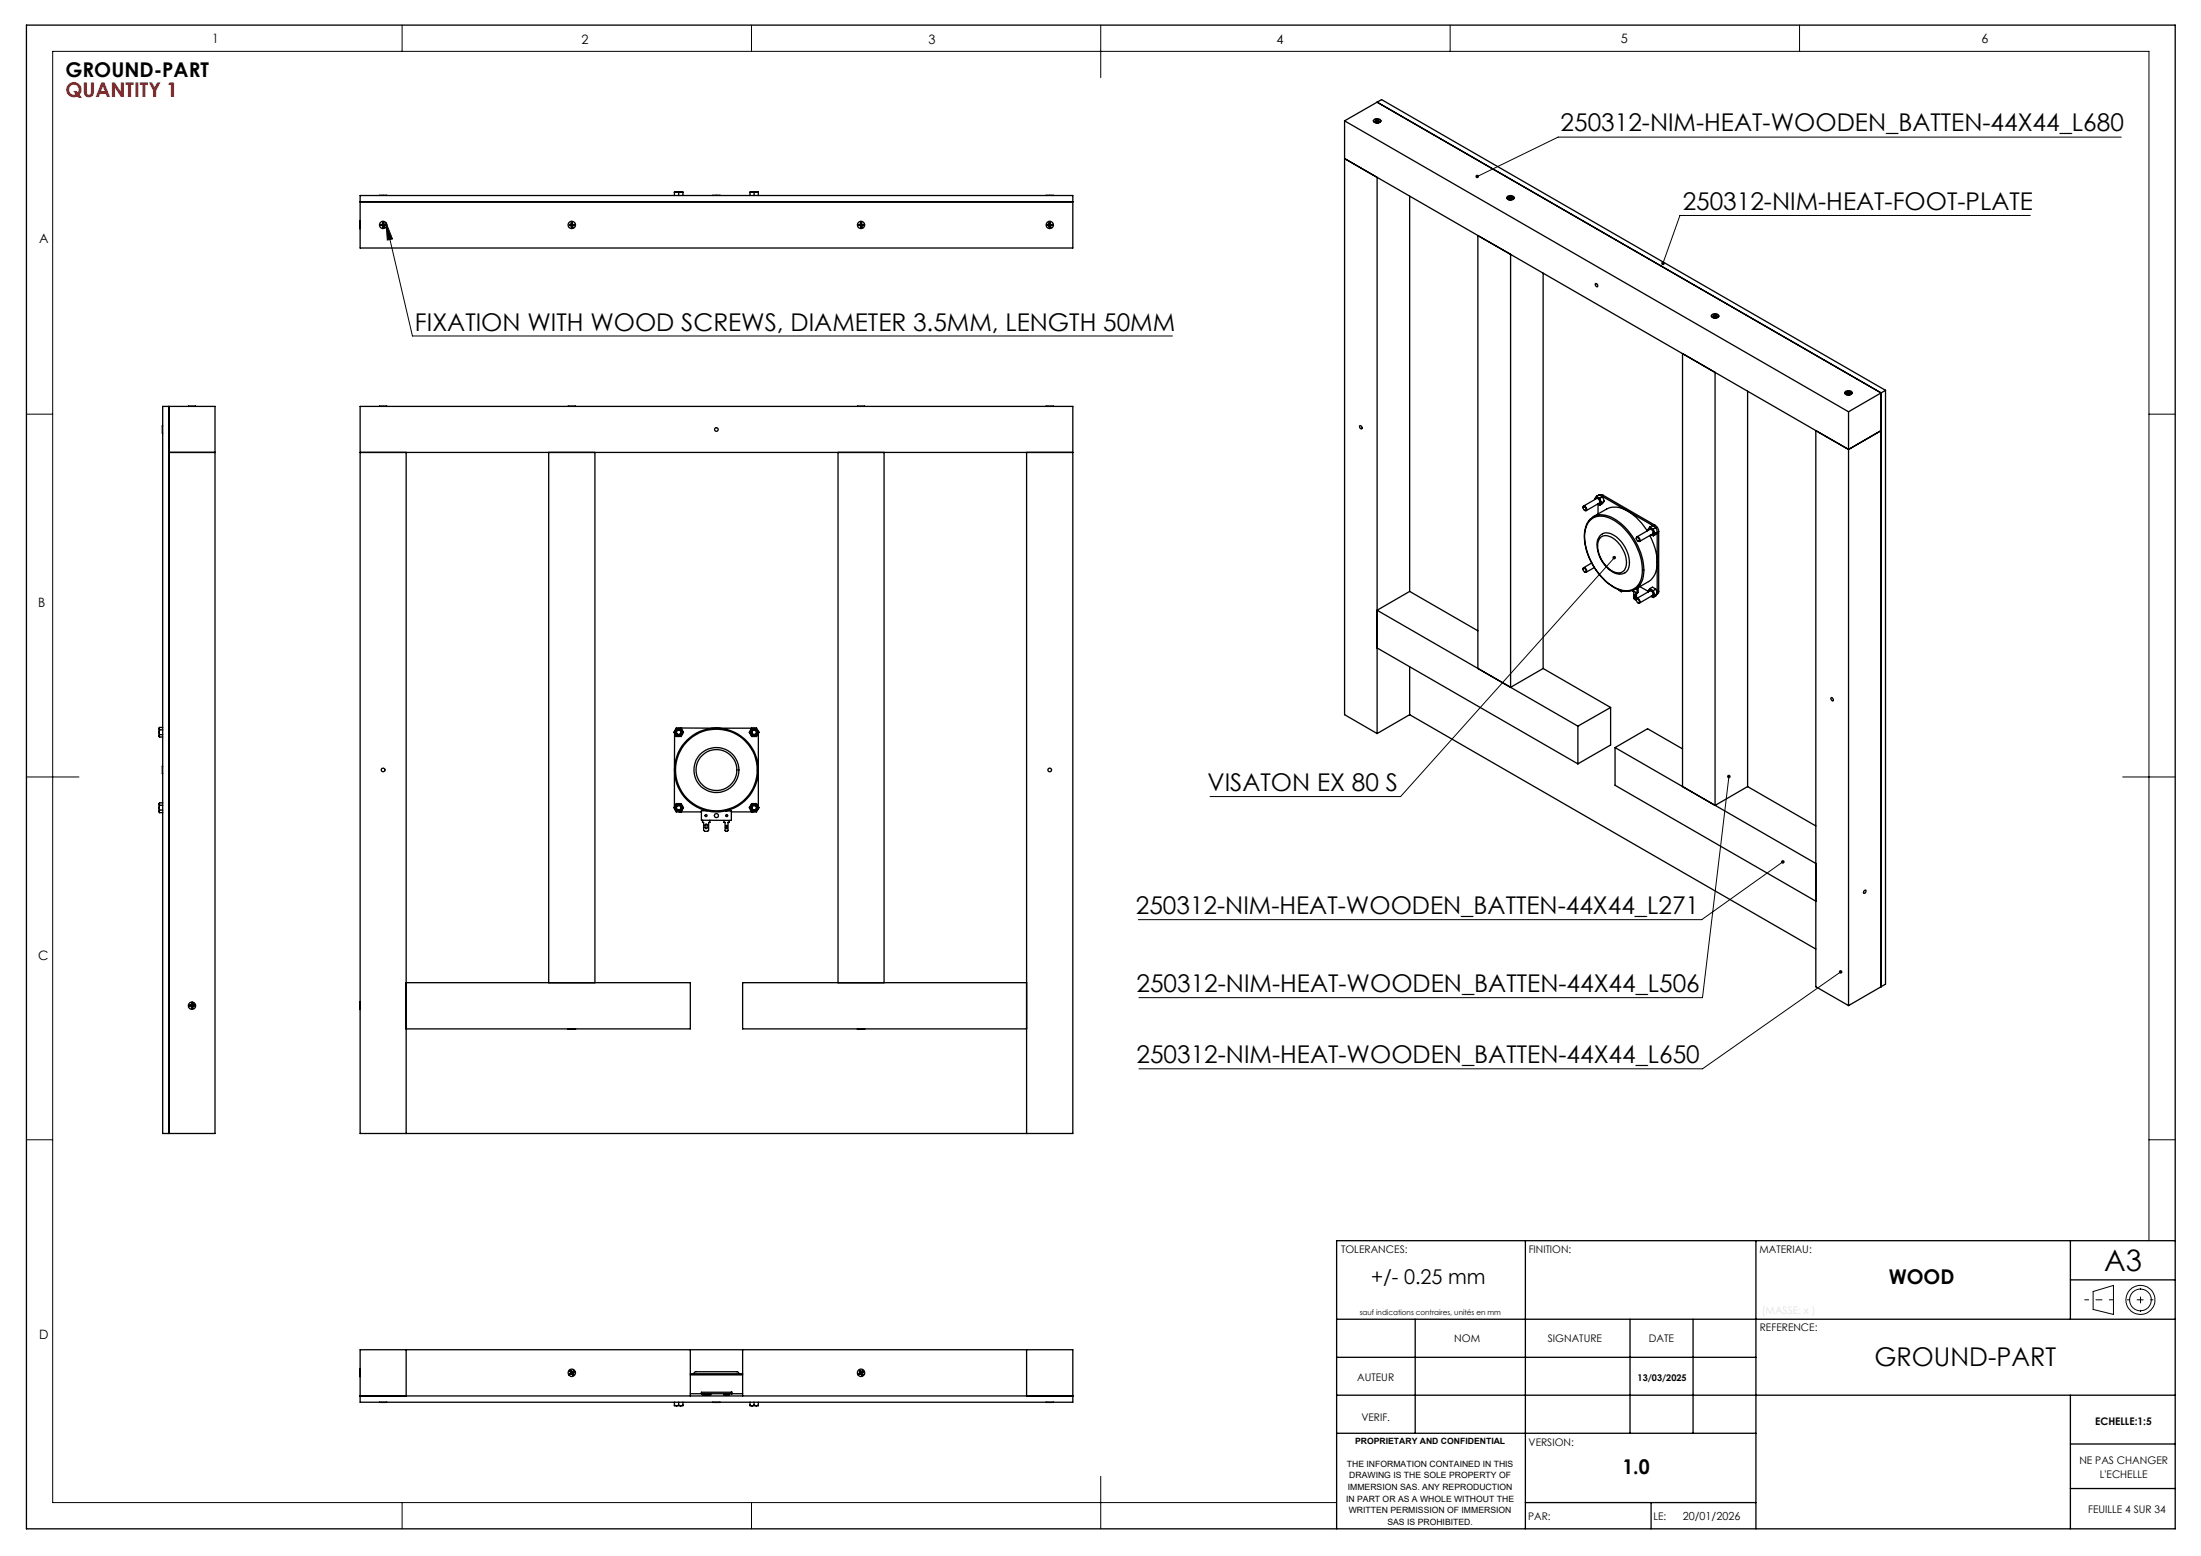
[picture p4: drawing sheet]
<svg xmlns="http://www.w3.org/2000/svg" width="420mm" height="297mm" viewBox="0 0 420 297" stroke-linecap="round" stroke-linejoin="round" font-family="sans-serif">
<g fill="none" stroke="#000" stroke-width=".25">
<path d="M5 4.8h410.1v287h-410.1zM262.8 19.5l-6.2 3.6M262.8 19.5l96.2 55.5M262.8 19.5l.8-.5 96.2 55.5M68.7 37.3h136v10h-136zM68.7 38.5h136M72.4 37.3h1.4M72.4 37.3h.1M73.8 37.3h.1M128.7 36.7v.6M129.1 36.7h-.4M129.1 36.7h.4"/>
<path d="M129.1 36.7h.8M129.5 36.7v.6M129.9 36.7h-.4M129.9 36.7h.4M130.3 36.7v.6M136 37.3h1.4M136 37.3h.1M137.4 37.3h.1M143.1 36.7v.6M143.5 36.7h.4M143.5 36.7h.8M143.5 36.7h-.4"/>
<path d="M143.9 36.7v.6M144.3 36.7h-.4M144.3 36.7h.4M144.7 36.7v.6M199.6 37.3h1.4M199.6 37.3h.1M201 37.3h.1M256.6 30.3l96.1 55.5 6.3-3.6M256.6 23.1v113.3l6.2 3.6M256.6 23.1l96.1 55.5M262.1 23a.71 .71 0 0 0 1.2 .4M262.1 22.9a.83 .83 0 0 1 1.4 .2 .86 .86 0 0 1-1.4 0z"/>
<path d="M262.5 23.2h.1M262.5 22.8l-.1 .1 .2 .2M262.5 22.8l.2 .1M262.5 22.8v.1M262.6 23.1l-.2 .1h.7l-.1-.1M262.6 22.9l-.1 .1M262.6 23.1v.1M262.6 23l.1 .2M262.7 22.9h.2M262.7 22.9v.3M262.8 33.9v106.1M262.9 22.9v.3v-.2"/>
<path d="M263 22.9l.1 .1M263 23.1v.1M263 22.8l.1 .1-.1 .2M263 22.8l-.1 .1M263 22.8v.1M263.1 23.2h-.1M263.5 23l-.2 .4M269 37.5v75.4M287.5 37.7a.77 .77 0 0 0 .7 .5 .77 .77 0 0 0 .7-.5M287.7 37.5a.8 .8 0 0 1 1.2 .3 .82 .82 0 0 1-1.4-.1zM287.9 37.9h.1M288 37.5l-.1 .1 .2 .2"/>
<path d="M288 37.9h.1M288 37.5l.2 .1M288 37.5v.1M288 37.6h.1M288.1 37.8l-.2 .1h.7l-.2-.1M288.1 37.7v.2v-.1M288.2 37.6h.1M288.2 37.6l-.1 .2M288.3 37.6v.2M288.4 37.7v.2v-.1M288.4 37.6h.1M288.5 37.5l.1 .1-.2 .2"/>
<path d="M288.5 37.5l-.2 .1M288.5 37.5v.1M288.5 37.9h.1M68.7 42.2v1.4M72.7 42.9h.1M72.7 42.9v.1h.3M72.7 42.9h.3M72.8 42.9v.1h.2M72.8 42.9h.2M73 43v.1M73 43l.1 .3M73 42.9h.1"/>
<path d="M73 43h.1M73 43.4h.1M73 42.8v.1M73 42.6h.2M73 43.1h.2M73 42.8v-.3h.2v.3M73 43.4h.2M73 42.8h.2M73 43.1v.3M73 43.3h.2M73.1 42.6l-.1 .3M73.1 42.6v.2l.2 .1"/>
<path d="M73.2 43.4h.1M73.2 42.8l.1 .1M73.2 43.1v.3M73.3 43l-.1 .1M73.3 43h-.2v.3M73.3 42.9h.2M73.3 42.9h.1M73.3 43h.1M73.4 42.9v.1h-.1M73.5 42.9h.1M73.5 42.9v.1h-.2M108.7 42.9h.1"/>
<path d="M108.7 42.9v.1h.2M108.7 42.9h.2M108.8 42.9v.1h.1M108.8 42.9h.1M108.9 43l.1 .1M108.9 43l.2 .1M108.9 42.9h.1M108.9 43h.1M109 43.4h.1M109 42.8l-.1 .1M109 42.6h.2M109 43.1h.1"/>
<path d="M109 42.8v-.3h.2v.3M109 43.4h.2M109 42.8h.1M109 43.1v.3M109 43.3h.2M109.1 42.8l-.2 .1M109.1 42.6v.2M109.1 43.1v.2M109.1 42.8l.2 .1M109.1 43.1h.1M109.1 42.8h.1M109.2 43.4h.1"/>
<path d="M109.2 42.8l.1 .1M109.2 43.1v.3M109.3 43l-.1 .1M109.3 43l-.2 .1M109.3 42.9h.2M109.3 42.9h.1M109.3 43h.1M109.5 42.9v.1h-.2M109.5 42.9h.1M163.9 42.9h.1M163.9 42.9v.1h.2M163.9 42.9h.2"/>
<path d="M164 42.9v.1h.1M164 42.9h.1M164.1 43l.1 .1M164.1 43h.2v.3M164.1 42.9h.1M164.1 43h.1M164.2 42.8l-.1 .1M164.2 43.4h.1M164.2 42.6h.2M164.2 43.1h.2M164.2 42.8v-.3h.2v.3M164.2 43.1v.3"/>
<path d="M164.2 43.4h.2M164.2 42.8h.2M164.2 43.3h.2M164.3 42.6v.2l-.2 .1M164.3 42.6l.2 .3M164.4 43.4h.1M164.4 42.8l.1 .1M164.4 43.1v.3M164.5 43l-.1 .1M164.5 43l-.2 .3M164.5 43h.2M164.5 42.9h.2v.1"/>
<path d="M164.5 42.9h.1M164.5 43h.1M164.6 42.9v.1h-.1M164.7 43h.1M199.9 42.9h.1M199.9 42.9v.1h.2M199.9 42.9h.2M200 42.9v.1h.1M200 42.9h.1M200.1 43l.1 .1M200.1 43l.2 .1M200.1 42.9h.1"/>
<path d="M200.1 43h.1M200.2 43.4h.1M200.2 42.8l-.1 .1M200.2 42.6h.2M200.2 43.1h.1M200.2 42.8v-.3h.2v.3M200.2 43.4h.2M200.2 42.8h.1M200.2 43.1v.3M200.2 43.3h.2M200.3 42.8l-.2 .1M200.3 42.6v.2"/>
<path d="M200.3 43.1v.2M200.3 42.8l.2 .1M200.3 43.1h.1M200.3 42.8h.1M200.3 43.1l.1 .3M200.4 43.4h.1M200.4 42.8l.1 .1M200.5 43l-.1 .1M200.5 43l-.2 .1M200.5 42.9h.2M200.5 42.9h.1M200.5 43h.1"/>
<path d="M200.7 42.9v.1h-.2M200.7 42.9h.1M294.5 52.1v75.5M304.5 54.1a.36 .36 0 0 1 .3 .2 .36 .36 0 0 1-.1 .4l-.3-.3zM31 77.6h10v138.8h-10zM32.2 77.6v138.8M35.9 77.6h1.4M68.7 77.6h136v138.8h-136zM72.4 77.6h1.4M108.4 77.6h1.4M163.6 77.6h1.4M199.6 77.6h1.4"/>
<path d="M321.1 67.5l6.2 3.6v82.6l-6.2-3.6zM326.6 60.3l.3 .4 .9-.1M326.6 60.3h.1M326.6 60.1a.83 .83 0 0 1 1.4 .2 .75 .75 0 0 1-.8 .4 .75 .75 0 0 1-.6-.6zM327 60.4v.1M327 60.5l.2-.1 .3 .1M327 60.1l.2 .1M327 60.1h-.1l.2 .2M327 60.1h.1M327 60.5h.1M327.1 60.3h.1M327.1 60.1l-.1 .1"/>
<path d="M327.1 60.3l-.2 .1 .1 .1M327.1 60.3v.1M327.1 60.3l.1 .1M327.2 60.2h.1M327.2 60.2v.2M327.3 60.2l.1 .2M327.4 60.3v.1M327.4 60.1l.2 .1M327.4 60.3l.2 .1-.1 .1M327.5 60.1h.1l-.2 .2M327.5 60.1l-.2 .1M327.5 60.1h.1"/>
<path d="M327.6 60.4l-.1 .1M328 60.3l-.2 .3M328 60.3h.1M333.5 74.7v75.4M352 75a.75 .75 0 0 0 .7 .4 .75 .75 0 0 0 .7-.4M352.1 74.7a.78 .78 0 0 1 1.3 .3 .87 .87 0 0 1-1.4 0zM352.4 75.1l.1 .1M352.5 75.2l.2-.1 .3 .1M352.5 74.8l.2 .1M352.5 74.8h-.1l.2 .1M352.5 74.8h.1M352.5 74.8v.1"/>
<path d="M352.6 74.9v.1M352.6 75v.1M352.6 75l-.2 .1 .1 .1M352.7 74.9h.1M352.7 74.9l-.1 .2M352.7 78.6v113.3M352.8 74.9v.2l.1-.1M352.9 74.8l.1 .1M352.9 75l.2 .1-.1 .1M352.9 75v.1M353 74.8h.1l-.2 .2M353 74.8l-.2 .1"/>
<path d="M353 74.8h.1M353 75.1v.1M359 75l-6.3 3.6M359 75v113.3M359.8 74.5v113.4l-.8 .4M359.8 74.5l-.8 .5M31 81.3v1.4M32.2 86.4h8.8M68.7 86.4h136M77.5 86.4v130M104.7 86.4v101.2M113.5 86.4v101.2"/>
<path d="M159.9 86.4v101.2M168.7 86.4v101.2M195.9 86.4v130M259.4 81.3a.29 .29 0 0 1 .5 .1 .29 .29 0 0 1-.2 .4zM302.1 96.9v-.2a.47 .47 0 0 1 .6 .2 .47 .47 0 0 1-.2 .6l-.1-.1M302.2 96.7a.4 .4 0 0 1 .4 .3 .4 .4 0 0 1-.1 .4l-.4-.4zM302.2 96.6l2.5-1.5a.6 .6 0 0 1 .5 .9l-2.5 1.5M303.2 99.5a3.3 3.3 0 0 1 4.4-.4 11.6 11.6 0 0 1 5.7 10.9 3.1 3.1 0 0 1-4.6 2.4 11.7 11.7 0 0 1-6.2-11.1l.3-1zM304 98.6l2.6-1.4a4.6 4.6 0 0 1 5.1 1.1l1.6 1.6 1 1.4M304.4 95.3l.1-.3a.82 .82 0 0 1 .9 1.1 .3 .3 0 0 1-.2 .2 .3 .3 0 0 1-.3-.1M304.7 94.7l-.4 .5 .1 .2M304.7 94.7l.6 .4"/>
<path d="M304.7 94.7l.4-.3 .7 .4M304.9 96.2l.4 .2M304.9 96.2v1.9M305.3 95.1l.3 .9M305.3 94.5l.2-.1 .4 .1M305.5 94.6l.1 .1M305.6 96l-.3 .4M305.6 94.7l9.9 5.7M305.8 94.8l.3 .9M305.8 94.8l-.5 .3M305.9 94.5l-.3 .2M305.9 94.5l9.9 5.8"/>
<path d="M306.1 95.7l-.3 .4-.5 .3M306.1 95.7l-.5 .3M346.5 82.2v106.1l6.2 3.6M269 112.9l-6.2 3.6 38.3 22.1M269 112.9l13 7.5M302.1 108.7v-.3a.47 .47 0 0 1 .6 .2 .47 .47 0 0 1-.2 .7l-.1-.1M302.2 108.5a.42 .42 0 0 1 .4 .2 .42 .42 0 0 1-.1 .5l-.4-.4zM303.7 107.5l-1.5 .9M304.2 108.3l-1.5 .9M305.3 102.2a1.92 1.92 0 0 1 2.7 0 6.3 6.3 0 0 1 2.8 6 1.97 1.97 0 0 1-3.3 .8 6.1 6.1 0 0 1-2.7-5.9zM305.5 102.5a2.17 2.17 0 0 1 2.7 .5 5.6 5.6 0 0 1 2.1 5.2 1.68 1.68 0 0 1-2.9 .7 5.7 5.7 0 0 1-2.4-5.5zM308.9 112.6l.5 .4 .1-.1"/>
<path d="M309.5 112.7v.2M309.7 112.8l-.2 .1M310.8 112.9a6.3 6.3 0 0 1-4.9-2.5 11.2 11.2 0 0 1-3.4-9.5 3.1 3.1 0 0 1 4.3-2.4 11.5 11.5 0 0 1 6.5 7.7 6.4 6.4 0 0 1-.5 5.6l-.6 .6-1.3 .5M311.5 112.7l.9 .5M311.6 112.7l.1 .2v1.3l.3 .3 .2-.1M311.9 113.6h.1v.4l-.1-.1M311.9 113.6v.3M312 113.5l-.1 .1M312 113.8v.1M312 113.8l-.1 .1M312 113.5v.3M312.2 102.8l.1-.3a.58 .58 0 0 1 .5 .9l-.2-.1"/>
<path d="M312.2 114.5l.1-.2a.47 .47 0 0 1 .5 .2 .47 .47 0 0 1-.1 .6l-.1-.1M312.3 102.7a.4 .4 0 0 1 .4 .1 .4 .4 0 0 1 0 .5l-.4-.2zM312.3 113.2v1.1l-.1 .1M312.3 113.2h.1M312.3 113.2h-.1v1.2M312.3 114.2l2.6-1.4a.6 .6 0 0 1 .4 .9l-2.5 1.4M312.3 102.5l2.6-1.5a.58 .58 0 0 1 .4 .9l-2.5 1.5M312.3 114.3a.44 .44 0 0 1 .4 .3 .44 .44 0 0 1 0 .5l-.3-.1-.1-.3zM312.4 112.3v.9M312.4 113.2h-.1M312.6 112.1v1l-.2 .1M312.9 112l1.6 .9"/>
<path d="M314.6 113l.1-.4a.79 .79 0 0 1 .8 .4 .79 .79 0 0 1-.1 .9l-.3-.1M314.6 101.2a.33 .33 0 0 1 .1-.4 .33 .33 0 0 1 .4 .1 .83 .83 0 0 1 .3 1.2h-.3M314.8 102.2a10 10 0 0 1 1.2 6.9l-.4 .9-.6 .8-3 1.7M314.8 112.4l-.3 .6M314.8 112.4l.7 .3M314.8 112.4l.5-.3 .6 .4M314.8 100.6l-.3 .6M314.8 100.6l.7 .4M314.8 100.6l.5-.3 .6 .4M315.1 113.8l.4 .2M315.1 102.1l.4 .2M315.5 112.7l.3 .9"/>
<path d="M315.5 101l.3 .8M315.5 100.4l.1 .1M315.8 100.3a1.38 1.38 0 0 1 .7 1.2M315.8 113.6l-.3 .4M315.8 101.8l-.3 .5M315.8 100.3l-.3 .1M315.9 112.5l.4 .8M315.9 100.7l.4 .9M315.9 112.5l-.4 .2M315.9 100.7l-.4 .3M316.3 113.3l-.4 .5-.4 .2M316.3 101.6l-.4 .4-.4 .3"/>
<path d="M316.3 113.3l-.5 .3M316.3 101.6l-.5 .2M316.5 112.9v.3l-.3 .2M316.5 101.5l-.3 .1v11.5M316.5 112.9l-.3 .2M316.5 101.5v11.4M30.4 139.8v.7M30.4 139.8v.4M30.4 139.1v.2M30.4 139.1v.7M30.4 138.8v.3M30.4 139.3v.5"/>
<path d="M30.4 138.8h.6M30.4 139.3h.6M128.7 140v14M129 139h1a.97 .97 0 0 1 .1 1.3l-.1 .3h-1l-.4-.8zM130 139h13.4M143.4 139h1l.5 .8-.5 .8h-1l-.2-.4-.2-.4zM144.7 140v14M262.8 123.7l38.3 22.1M269 127.3v9.1M269 136.4l-6.2 3.6M269 136.4l77.5 44.7M282 127.6v-82.6l6.3 3.5v82.7l6.2-3.6"/>
<path d="M294.5 127.6l12.8 7.4M301.1 138.6v7.2M307.3 135l-6.2 3.6M307.3 135v7.2l-6.2 3.6M349.4 133.2a.31 .31 0 0 1 .4 .2 .31 .31 0 0 1-.2 .4l-.2-.3zM30.4 153.5v.2M30.4 154.2v.7M30.4 154.2v.4M30.4 154.9v.2M30.4 153.5v.7M30.4 140.5v.2M30.4 153.2v.3"/>
<path d="M30.4 154.6v.3M30.4 153.7v.5M30.4 140.2v.3M30.4 153.2h.6M30.4 153.7h.6M30.4 154.6h.6M30.4 155.1h.6M30.4 140.2h.6M30.4 140.7h.6M31 146.3v1.4M129 153.4h.7a.8 .8 0 0 1 .7 .8 .8 .8 0 0 1-.8 .8h-.6l-.4-.8zM129.7 155h4.1"/>
<path d="M134.1 156.6v.4h.2v1.5l.2 .2h.5l.2-.2v-1.5h.3v-.4M134.6 157.3h.2l.1 .1v.6a.19 .19 0 0 1-.2 .2 .19 .19 0 0 1-.2-.2zM134.9 154.8h-1.1v1.8h5.8v-1.8h-1.1M138.1 156.6v.4h.3v1.5l.1 .2 .4-.2v-1.5h.2v-.4M138.6 157.6l.2 .1-.1 .5-.2-.1zM139.6 155h4.1M143.4 153.4h1l.5 .8-.5 .8h-1l-.2-.4-.2-.4zM308.2 142.7v7.2l38.3 22.1M308.2 142.7l6.2-3.6 6.7 3.8M308.2 142.7l38.3 22.1M333.5 150.1l-6.2 3.6M333.5 150.1l13 7.6"/>
<path d="M355.7 170l.3-.1a.34 .34 0 0 1 0 .4 .34 .34 0 0 1-.4 .2zM36.2 192h.1M36.2 192h.3M36.3 192h.2M36.5 192v.2M36.5 192l.1 .2M36.5 191.9h-.3v.1M36.5 191.9l-.2 .1M36.5 191.9h.1M36.5 192h.1M36.5 191.8v.1M36.5 191.6h.1"/>
<path d="M36.5 192.4h.1M36.5 191.6h.2M36.5 192.3h.2M36.5 191.6v.2M36.5 192.2v.2M36.5 192.4h.2M36.5 191.8h.2M36.5 192.2h.2M36.6 191.8l-.1 .1M36.6 191.6v.2M36.6 192.2v.1M36.7 191.8l.1 .1"/>
<path d="M36.7 191.6h.1M36.7 192.4h.1M36.7 191.6v.2M36.7 192.2v.2M36.8 192l-.1 .2M36.8 191.9h.3M36.8 191.9h.1M36.8 192h.1M36.8 192h.2M37 191.9v.1M37.1 191.9v.1h-.3M37.1 191.9h-.3"/>
<path d="M68.7 191.3v1.4M77.5 187.6h54.2v8.8h-54.2M108.4 196.4h1.4M108.4 196.4h.1M109.8 196.4h.1M163.6 196.4h1.4M163.6 196.4h.1M165 196.4h.1M195.9 187.6h-54.2v8.8h54.2M359 188.3l-6.3 3.6M291.1 236.8v55M335.1 236.8v55"/>
<path d="M395.1 236.8v15M415.1 236.8h-160v55M68.7 257.6h136v10h-136zM77.5 257.6v8.8M131.7 257.6v8.8M141.7 257.6v8.8M195.9 257.6v8.8M255.1 251.8h160M255.1 259.1h80M270.1 251.8v21.8M311 251.8v21.8M323.1 251.8v21.8"/>
<path d="M395.1 244.3h20M68.7 261.3v1.4M68.7 266.4h136M72.4 267.6h1.4M108.7 262.2h.1M108.7 262.2l.1 .1M108.8 262.3h.1M108.8 262.1l.1 .2M108.8 261.7l.1 .2M108.8 261.7h.1M108.9 261.8l.1-.1v.2M108.9 261.8l.1 .1"/>
<path d="M108.9 261.9v.1M108.9 261.7h.1M108.9 262v.1M108.9 262l-.2 .2M108.9 261.7l.2 .1M108.9 261.7h-.1M108.9 262.1l-.1 .2 .2-.2M109 262.1l.2 .1M109 262.1v.1M109 262.2h.1M109 261.9l-.1 .2M109 261.9h-.1"/>
<path d="M109 262.2l-.2 .1M109 261.9h.2M109.1 261.8l.1 .1M109.1 261.8l-.1 .1M109.1 262.2l.2 .2M109.2 262.2l.1 .1M109.2 262.2h-.1M109.2 261.9h.1M109.2 262.1l.1 .2M109.3 262l-.1 .1M109.3 262.4h.1M109.3 262.1l.1 .2"/>
<path d="M109.3 262h.1M109.3 262.1h-.1M109.3 262v.1M109.4 262.3l-.2 .1M109.4 261.8v.1M109.4 262.3h.1M109.4 262.3l-.1 .1M109.4 261.8l-.2 .1M109.4 261.7l-.2 .2M109.4 261.7l.1 .2M109.4 261.9l-.1 .1M109.4 261.7v.1"/>
<path d="M109.5 261.9h.1M109.5 261.9l-.2 .1M128.7 268.2l.4 .1M128.7 268.2v.1h.4M128.7 267.6v.6M129.1 268.3h.8M129.5 268.2l.4 .1M129.5 268.2l-.4 .1M129.5 267.6v.6M130.3 268.2l-.4 .1M130.3 268.2v.1h-.4M130.3 267.6v.6"/>
<path d="M131.7 262.2h10M131.7 262.4h10M131.7 266h10M132.4 262.2l.3-.4h8l.2 .1 .1 .3M134.1 266v.2h1.4M134.3 266v.2M134.5 266v.2M135 266v.2M135.2 266h.1M135.2 266.2h.1M135.2 266v.2M135.5 266h.1"/>
<path d="M135.5 266.2h.1M135.5 266v.2M136 267.6h1.4M138.1 266v.2h1v-.2M138.4 266v.2M138.5 266v.2M138.8 266v.2M138.9 266h.1M138.9 266.2h.1M138.9 266v.2M139.1 266h.1M139.6 266h.1"/>
<path d="M139.6 265.7h.1M139.6 265.7h-5.8v.3M139.6 265.7v.3M143.1 268.2l.4 .1M143.1 268.2v.1h.4M143.1 267.6v.6M143.5 268.3h.8M143.9 268.2l-.4 .1M143.9 268.2l.4 .1M143.9 267.6v.6M144.7 268.2l-.4 .1M144.7 268.2v.1h-.4"/>
<path d="M144.7 267.6v.6M163.9 262.2l.1 .1M163.9 262.2h.1M164 262.1l.1 .2M164 261.7h.1M164 262.3h.1M164 261.7l.1 .2M164.1 262l-.2 .2M164.1 261.8l.1 .1M164.1 262v.1M164.1 261.9v.1M164.1 261.7h.1"/>
<path d="M164.1 261.7l.2 .1M164.1 261.7h-.1M164.1 261.7l.2 .2M164.1 262.1l-.1 .1M164.2 261.9l-.1 .2M164.2 262.1l.2 .1M164.2 261.7l-.1 .1M164.2 261.9h-.1M164.2 262.1v.1M164.2 262.1l-.2 .2M164.2 262.2h.1M164.2 262.2l-.2 .1"/>
<path d="M164.3 261.9h.1M164.3 261.8l.1 .1M164.3 261.8v.1M164.3 262.2l.2 .2M164.4 262.2h-.1M164.4 262.2l.1 .1M164.4 261.9h.1M164.4 262.1l.1 .2M164.5 262.4h.1M164.5 262l-.1 .1M164.5 262.1l.1 .2M164.5 262h.1"/>
<path d="M164.5 262.1h-.1M164.5 262v.1M164.6 262.3l-.2 .1M164.6 262.3h.1M164.6 261.7l-.2 .2M164.6 262.3l-.1 .1M164.6 261.7l.1 .2M164.6 261.7v.1M164.6 261.9l-.1 .1M164.6 261.9v-.1l-.2 .1M164.7 261.9h.1M164.7 261.9l-.2 .1"/>
<path d="M199.6 267.6h1.4M255.1 266.3h160M255.1 273.6h80M395.1 275.6h20M395.1 266.3v25.5M291.1 286.8h44M315.1 286.8v5M395.1 284.1h20"/>
<circle cx="73.1" cy="42.9" r=".69"/>
<circle cx="109.1" cy="42.9" r=".7"/>
<circle cx="164.3" cy="42.9" r=".69"/>
<circle cx="200.3" cy="42.9" r=".69"/>
<circle cx="136.7" cy="82" r=".35"/>
<circle cx="129.5" cy="139.8" r=".42"/>
<circle cx="129.5" cy="139.8" r=".5"/>
<circle cx="129.5" cy="139.8" r=".74"/>
<circle cx="143.9" cy="139.8" r=".5"/>
<circle cx="143.9" cy="139.8" r=".74"/>
<circle cx="143.9" cy="139.8" r=".42"/>
<circle cx="73.1" cy="147" r=".35"/>
<circle cx="129.5" cy="154.2" r=".41"/>
<circle cx="129.5" cy="154.2" r=".5"/>
<circle cx="129.5" cy="154.2" r=".74"/>
<circle cx="134.7" cy="155.7" r=".19"/>
<circle cx="136.7" cy="155.7" r=".39"/>
<circle cx="136.7" cy="147" r="3.9"/>
<circle cx="136.7" cy="147" r="4.3"/>
<circle cx="136.7" cy="147" r="7.8"/>
<circle cx="136.7" cy="147" r="8"/>
<circle cx="138.7" cy="155.7" r=".2"/>
<circle cx="143.9" cy="154.2" r=".5"/>
<circle cx="143.9" cy="154.2" r=".74"/>
<circle cx="143.9" cy="154.2" r=".41"/>
<circle cx="200.3" cy="147" r=".35"/>
<circle cx="36.6" cy="192" r=".7"/>
<circle cx="109.1" cy="262" r=".71"/>
<circle cx="164.3" cy="262" r=".71"/>
</g>
<g fill="none" stroke="#000" stroke-width=".19">
<path d="M76.7 4.8v5M143.4 4.8v5M210 4.8v10M276.7 4.8v5M343.4 4.8v5M404.8 26.2h-107.5l-15.4 7.5M73.7 42.5l1.2 3.1-1 .2zM73.7 42.5l5 21.6h145M387.4 41.1h-66.8l-3.3 9.2M5 79.1h5.1M410.1 79.1h5M308 106.5l-40.7 45.5h-36.4"/>
<path d="M5 148.3h10.1M329.9 148.2l-5 42.2h-107.6M405.1 148.3h10M340.2 164.5l-15.5 11h-107.5M351.2 185.5l-26.3 18.5h-107.6M5 217.6h5.1M410.1 217.6h5M410.1 236.8v-227h-400v277h245M399.4 246.5l3.9-1.1v5.5l-3.9-1zM76.7 286.8v5M143.4 286.8v5M210 281.8v10"/>
<circle cx="408.4" cy="248.1" r="2.08"/>
<circle cx="408.4" cy="248.1" r="2.78"/>
</g>
<path d="M397.8 248.1h5.5" fill="none" stroke="#000" stroke-width=".19" stroke-dasharray="30.5 1.3 1.3 1.3" stroke-dashoffset="29.6" stroke-linecap="butt"/>
<path d="M408.5 245.8v4.6" fill="none" stroke="#000" stroke-width=".19" stroke-dasharray="30.5 1.3 1.3 1.3" stroke-dashoffset="30.1" stroke-linecap="butt"/>
<path d="M405.9 248.1h5" fill="none" stroke="#000" stroke-width=".19" stroke-dasharray="30.5 1.3 1.3 1.3" stroke-dashoffset="29.9" stroke-linecap="butt"/>
<path d="M281.7 33.4l-.1 .2v.2l.3-.1-.3 .1a.34 .34 0 0 0 .4 .2 .34 .34 0 0 0 .2-.5 .34 .34 0 0 0-.5-.1zM351 185.3a.34 .34 0 0 0 0 .4 .34 .34 0 0 0 .4 .1 .34 .34 0 0 0 .1-.5l-.3 .2 .3-.2-.2-.1zM339.9 164.4a.34 .34 0 0 0 .3 .5 .34 .34 0 0 0 .3-.6l-.3 .2 .3-.2a.36 .36 0 0 0-.6 .1zM329.6 148a.35 .35 0 0 0 .1 .5 .35 .35 0 0 0 .5-.2 .35 .35 0 0 0-.2-.4l-.1 .3 .1-.3zM307.9 106.1a.34 .34 0 0 0-.1 .5 .34 .34 0 0 0 .5 .1 .34 .34 0 0 0 0-.5l-.3 .3 .3-.3zM317.1 50v.1a.32 .32 0 0 0 .1 .5l.1-.3-.1 .3a.34 .34 0 0 0 .5-.4 .34 .34 0 0 0-.6-.2zM73.7 42.5l1.2 3.1-1 .2z" fill="#000"/>
<text font-size="5.6" x="401.5" y="242.6">A3</text>
<text font-size="4.9" x="357.7" y="260.7">GROUND-PART</text>
<g font-size="4.7">
<text x="297.8" y="25.1">250312-NIM-HEAT-WOODEN_BATTEN-44X44_L680</text>
<text x="321.1" y="40.1">250312-NIM-HEAT-FOOT-PLATE</text>
<text x="79.2" y="63.1">FIXATION WITH WOOD SCREWS, DIAMETER 3.5MM, LENGTH 50MM</text>
<text x="230.4" y="151">VISATON EX 80 S</text>
<text x="216.7" y="174.5">250312-NIM-HEAT-WOODEN_BATTEN-44X44_L271</text>
<text x="216.9" y="189.4">250312-NIM-HEAT-WOODEN_BATTEN-44X44_L506</text>
<text x="216.9" y="203">250312-NIM-HEAT-WOODEN_BATTEN-44X44_L650</text>
</g>
<g font-size="3.9">
<text x="12.5" y="14.7">GROUND-PART</text>
<text x="261.6" y="245">+/- 0.25 mm</text>
<text x="360.4" y="245">WOOD</text>
<text x="309.6" y="281.3">1.0</text>
</g>
<text font-size="3.9" fill="#f00" x="12.5" y="18.6">QUANTITY 1</text>
<g font-size="2.5">
<text x="40.5" y="8.2">1</text>
<text x="110.9" y="8.4">2</text>
<text x="177.2" y="8.4">3</text>
<text x="243.6" y="8.4">4</text>
<text x="309.3" y="8.2">5</text>
<text x="378.1" y="8.2">6</text>
<text x="7.4" y="46.4">A</text>
<text x="7.3" y="115.8">B</text>
<text x="7.3" y="183.3">C</text>
<text x="7.5" y="255.6">D</text>
</g>
<text font-size="2.1" x="321.1" y="290.1">20/01/2026</text>
<g font-size="2">
<text x="255.9" y="239.1">TOLERANCES:</text>
<text x="291.7" y="239.1">FINITION:</text>
<text x="335.7" y="239.1">MATERIAU:</text>
<text x="277.5" y="256.1">NOM</text>
<text x="295.4" y="256.1">SIGNATURE</text>
<text x="314.6" y="256.1">DATE</text>
<text x="335.8" y="254">REFERENCE:</text>
<text x="259" y="263.6">AUTEUR</text>
<text x="259.8" y="271.2">VERIF.</text>
<text x="291.7" y="276">VERSION:</text>
<text x="399.8" y="272">ECHELLE:1:5</text>
<text x="396.8" y="279.5">NE PAS CHANGER</text>
<text x="400.7" y="282">L'ECHELLE</text>
<text x="291.6" y="290.1">PAR:</text>
<text x="315.5" y="290.1">LE:</text>
<text x="398.5" y="288.7">FEUILLE 4 SUR 34</text>
</g>
<text font-size="1.8" x="312.5" y="263.7">13/03/2025</text>
<g font-size="1.6">
<text x="258.6" y="275.6">PROPRIETARY AND CONFIDENTIAL</text>
<text x="257" y="280">THE INFORMATION CONTAINED IN THIS</text>
<text x="256.9" y="286.6">IN PART OR AS A WHOLE WITHOUT THE</text>
<text x="257.2" y="284.4">IMMERSION SAS. ANY REPRODUCTION</text>
<text x="257.5" y="282.2">DRAWING IS THE SOLE PROPERTY OF</text>
<text x="257.4" y="288.8">WRITTEN PERMISSION OF IMMERSION</text>
<text x="264.8" y="291">SAS IS PROHIBITED.</text>
</g>
<text font-size="1.4" x="259.5" y="251">sauf indications contraires, unités en mm</text>
</svg>
